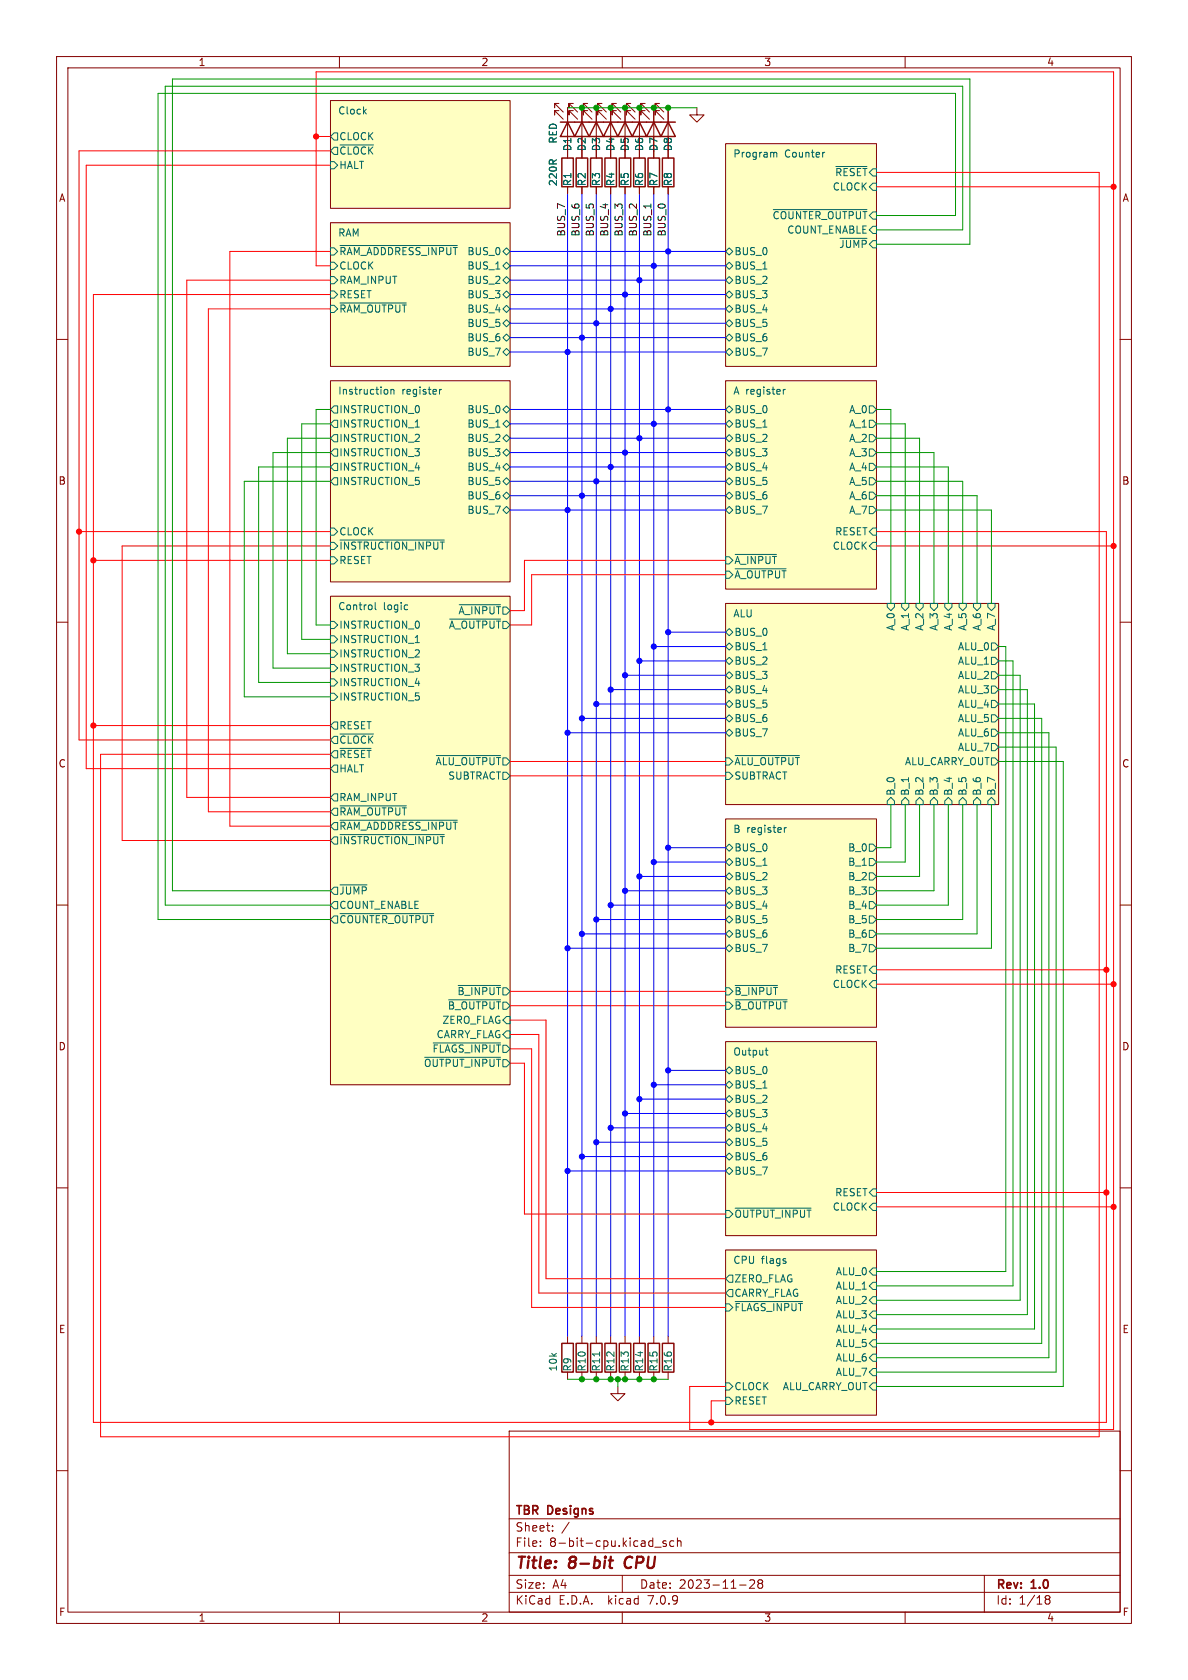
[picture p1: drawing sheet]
<svg xmlns="http://www.w3.org/2000/svg" width="210mm" height="297mm" viewBox="0 0 210 297" stroke-linecap="round" stroke-linejoin="round" font-family="sans-serif">
<g fill="none" stroke="#840000" stroke-width=".18">
<path d="M10 10h190v277h-190zM12 12h186v273h-186zM58.4 17.8h31.8v19h-31.8zM60 10v2M98.8 18.3h-.8v.8v-.8l1.6 1.5M98.8 19.6h-.8v.7v-.7l1.6 1.5M100.3 19.1v8.8M101.3 18.3h-.7v.8v-.8l1.5 1.5M101.3 19.6h-.7v.7v-.7l1.5 1.5M102.9 19.1v5M103.9 18.3h-.8v.8v-.8l1.5 1.5M103.9 19.6h-.8v.7v-.7l1.5 1.5"/>
<path d="M105.4 19.1v5M106.4 18.3h-.7v.8v-.8l1.5 1.5M106.4 19.6h-.7v.7v-.7l1.5 1.5M107.9 19.1v5M109 18.3h-.8v.8v-.8l1.5 1.5M109 19.6h-.8v.7v-.7l1.5 1.5M110 10v2M110.5 19.1v5M111.5 18.3h-.8v.8v-.8l1.6 1.5M111.5 19.6h-.8v.7v-.7l1.6 1.5M113 19.1v5M114 18.3h-.7v.8v-.8l1.5 1.5"/>
<path d="M114 19.6h-.7v.7v-.7l1.5 1.5M115.6 19.1v5M116.6 18.3h-.8v.8v-.8l1.5 1.5M116.6 19.6h-.8v.7v-.7l1.5 1.5M118.1 19.1v5M123.2 19.1v1.2h1.3l-1.3 1.3-1.3-1.3h1.3M160 10v2M58.4 39.4h31.8v25.4h-31.8zM100.3 33v1.3M102.9 26.7v1.2M102.9 33v1.3M105.4 26.7v1.2"/>
<path d="M105.4 33v1.3M107.9 26.7v1.2M107.9 33v1.3M110.5 26.7v1.2M110.5 33v1.3M113 26.7v1.2M113 33v1.3M115.6 26.7v1.2M115.6 33v1.3M118.1 26.7v1.2M118.1 33v1.3M128.3 25.4h26.6v39.4h-26.6z"/>
<path d="M10 60h2M198 60h2M58.4 67.3h31.8v35.6h-31.8zM128.3 67.3h26.6v36.8h-26.6zM10 110h2M58.4 105.4h31.8v86.4h-31.8zM128.3 106.7h48.2v35.5h-48.2zM198 110h2M10 160h2M128.3 144.8h26.6v36.8h-26.6zM198 160h2M128.3 184.2h26.6v34.2h-26.6z"/>
<path d="M10 210h2M198 210h2M100.3 236.2v1.3M102.9 236.2v1.3M105.4 236.2v1.3M107.9 236.2v1.3M110.5 236.2v1.3M113 236.2v1.3M115.6 236.2v1.3M118.1 236.2v1.3M128.3 221h26.6v29.2h-26.6zM10 260h2"/>
<path d="M90 253h108v32h-108zM100.3 242.6v1.2M102.9 242.6v1.2M105.4 242.6v1.2M107.9 242.6v1.2M109.2 245.1v1.3h1.3l-1.3 1.2-1.3-1.2h1.3M110.5 242.6v1.2M113 242.6v1.2M115.6 242.6v1.2M118.1 242.6v1.2M198 260h2M90 278.5h108"/>
<path d="M90 274.5h108M90 268.5h108M95.5 273.2v.2M95.5 272.5v.1M97.7 270.5v.2M97.7 269.8v.1M100.6 269.1l-1.3 1.9M110 278.5v3M115.8 273.5h1.1M117.8 272.5l-.4-.1-.2 .2v.2l.6 .2v.3h-.6M119.1 272.5l-.4-.1-.3 .3v.4l.1 .2h.6M119.8 272.5l.2-.1 .3 .1 .1 .9"/>
<path d="M119.8 271.9v1.5M132.5 279.4l.6-.1 .2 .1 .1 .3-.9 1.1h.9M134.3 279.9l-.3-.3 .3-.3 .4 .1 .1 .2-.3 .3M134.3 279.9l-.3 .3v.3l.3 .3 .4-.1 .1-.2v-.4l-.3-.2M134.3 279.9h.2M174 278.5v6.5M60 285v2M90 281.5h108M110 285v2M130.8 280.2h1.1M160 285v2M184.8 282.4l.2 .3"/>
<path d="M184.8 282.4l.2-.3 .5 .1 .1 .2-.3 .3M185 282.7h.3M185 282.7l-.2 .3M185.3 282.7l.3 .3-.1 .5-.5 .1-.2-.3"/>
</g>
<path d="M107.6 275.9h.8M108 275.2l-.2 1.7v.2l.4 .1M110.7 275.5a1.27 1.27 0 0 0 0 1.6" fill="none" stroke="#840000" stroke-width=".4"/>
<g fill="#ffffc2" stroke="#ffffc2" stroke-width=".18">
<path d="M128.3 106.7h48.2v35.5h-48.2z"/>
<path d="M128.3 67.3h26.6v36.8h-26.6z"/>
<path d="M128.3 25.4h26.6v39.4h-26.6z"/>
<path d="M58.4 17.8h31.8v19h-31.8z"/>
<path d="M58.4 39.4h31.8v25.4h-31.8z"/>
<path d="M58.4 67.3h31.8v35.6h-31.8z"/>
<path d="M128.3 144.8h26.6v36.8h-26.6z"/>
<path d="M128.3 184.2h26.6v34.2h-26.6z"/>
<path d="M128.3 221h26.6v29.2h-26.6z"/>
<path d="M58.4 105.4h31.8v86.4h-31.8z"/>
</g>
<g fill="none" stroke="#006464" stroke-width=".18">
<path d="M64.4 19.7l.3 .5M64.7 19.3l-.4 .5M58.4 28.6h.7l.6 .6-.6 .6h-.7zM59.1 23.5h.6v1.3h-.6l-.7-.7zM59.1 26h.6v1.3h-.6l-.7-.6zM60.1 25.6h5.9M136.7 37.1h16.6M136.8 27.1l.2-.2 .3 .1v.8M145.8 26.9l-.3 .1M147.8 29.4h5.5M154.3 32.4h.6v1.3h-.6l-.6-.7zM58.4 43.8h.7l.6 .7-.6 .6h-.7z"/>
<path d="M58.4 46.4h.7l.6 .6-.6 .6h-.7zM58.4 48.9h.7l.6 .6-.6 .7h-.7zM58.4 51.4h.7l.6 .7-.6 .6h-.7zM58.4 54h.7l.6 .6-.6 .6h-.7zM60.1 43.4h20.7M60.1 53.6h11.7M88.9 52.1l.6-.7 .7 .7-.7 .6zM88.9 49.5l.6-.6 .7 .6-.7 .7zM88.9 44.5l.6-.7 .7 .7-.7 .6zM88.9 47l.6-.6 .7 .6-.7 .6zM88.9 57.2l.6-.7 .7 .7-.7 .6zM88.9 59.7l.6-.6 .7 .6-.7 .6z"/>
<path d="M89.5 54l.7 .6-.7 .6-.6-.6zM128.3 49.5l.6-.6 .6 .6-.6 .7zM128.3 44.5l.6-.7 .6 .7-.6 .6zM128.3 47l.6-.6 .6 .6-.6 .6zM128.3 59.7l.6-.6 .6 .6-.6 .6zM128.3 57.2l.6-.7 .6 .7-.6 .6zM128.9 54l.6 .6-.6 .6-.6-.6zM128.9 51.4l.6 .7-.6 .6-.6-.6zM148.5 42.1h4.8M154.3 40h.6v1.3h-.6l-.6-.7zM59.1 76.8h.6v1.3h-.6l-.7-.6zM59.1 79.4h.6v1.2h-.6l-.7-.6z"/>
<path d="M59.1 71.8h.6v1.2h-.6l-.7-.6zM59.1 74.3h.6v1.3h-.6l-.7-.7zM68.3 68.8l.3 .3v.3l-.3 .3M69.1 69l.2-.2 .3 .1v.8M69.1 68.8v.9M77.7 68.8v.9M78.1 68.8l-.4 .3M88.9 62.2l.6-.6 .7 .6-.7 .7zM88.9 77.5l.6-.7 .7 .7-.7 .6zM88.9 74.9l.6-.6 .7 .6-.7 .7zM89.5 71.8l.7 .6-.7 .6-.6-.6zM128.3 77.5l.6-.7 .6 .7-.6 .6z"/>
<path d="M128.3 62.2l.6-.6 .6 .6-.6 .7zM128.9 74.3l.6 .6-.6 .7-.6-.7zM128.9 71.8l.6 .6-.6 .6-.6-.6zM138.5 68.8v.9M138.8 68.8l-.3 .3M153.7 76.8h.6l.6 .7-.6 .6h-.6zM153.7 74.3h.6l.6 .6-.6 .7h-.6zM153.7 71.8h.6l.6 .6-.6 .6h-.6zM153.7 79.4h.6l.6 .6-.6 .6h-.6zM58.4 98.4h.7l.6 .7-.6 .6h-.7zM58.4 95.9h.7l.6 .6-.6 .7h-.7zM58.4 93.3h.7l.6 .7-.6 .6h-.7z"/>
<path d="M59.1 81.9h.6v1.3h-.6l-.7-.6zM59.1 84.5h.6v1.2h-.6l-.7-.6zM60.1 95.5h18.4M88.9 80l.6-.6 .7 .6-.7 .6zM88.9 82.6l.6-.7 .7 .7-.7 .6zM88.9 87.6l.6-.6 .7 .6-.7 .7zM88.9 90.2l.6-.7 .7 .7-.7 .6zM88.9 85.1l.6-.6 .7 .6-.7 .6zM128.3 80l.6-.6 .6 .6-.6 .6zM128.3 82.6l.6-.7 .6 .7-.6 .6zM128.3 90.2l.6-.7 .6 .7-.6 .6zM128.3 85.1l.6-.6 .6 .6-.6 .6z"/>
<path d="M128.3 87.6l.6-.6 .6 .6-.6 .7zM128.3 98.4h.6l.6 .7-.6 .6h-.6zM130 98h7.3M153.7 87h.6l.6 .6-.6 .7h-.6zM153.7 84.5h.6l.6 .6-.6 .6h-.6zM153.7 81.9h.6l.6 .7-.6 .6h-.6zM153.7 89.5h.6l.6 .7-.6 .6h-.6zM154.3 95.9h.6v1.3h-.6l-.6-.7zM154.3 93.3h.6v1.3h-.6l-.6-.6zM58.4 112.4h.7l.6 .6-.6 .7h-.7zM58.4 114.9h.7l.6 .7-.6 .6h-.7zM58.4 117.5h.7l.6 .6-.6 .6h-.7z"/>
<path d="M58.4 109.9h.7l.6 .6-.6 .6h-.7zM66.3 106.5v1.1l.2 .2M71.9 106.9l.2 .1M72.1 107.7l-.2 .1M79.5 109.4h9M81.2 106.9h7.3M128.3 116.8l.6-.6 .6 .6-.6 .7zM128.3 114.3l.6-.6 .6 .6-.6 .6zM128.3 119.4l.6-.7 .6 .7-.6 .6zM128.3 111.8l.6-.7 .6 .7-.6 .6zM128.3 101h.6l.6 .6-.6 .6h-.6zM130 100.6h9"/>
<path d="M156.8 106.7h1.3v.6l-.6 .7-.7-.7zM159.4 106.7h1.3v.6l-.7 .7-.6-.7zM161.9 106.7h1.3v.6l-.6 .7-.7-.7zM164.5 106.7h1.2v.6l-.6 .7-.6-.7zM167 106.7h1.3v.6l-.7 .7-.6-.7zM169.5 106.7h1.3v.6l-.6 .7-.7-.7zM172.1 106.7h1.3v.6l-.7 .7-.6-.7zM174.6 106.7h1.3v.6l-.6 .7-.7-.7zM175.3 116.2h.6l.6 .6-.6 .7h-.6zM175.3 113.7h.6l.6 .6-.6 .6h-.6zM175.3 118.7h.6l.6 .7-.6 .6h-.6zM58.4 120h.7l.6 .7-.6 .6h-.7z"/>
<path d="M58.4 122.6h.7l.6 .6-.6 .6h-.7zM59.1 127.6h.6v1.3h-.6l-.7-.6zM59.1 130.2h.6v1.2h-.6l-.7-.6zM59.1 132.7h.6v1.3h-.6l-.7-.6zM59.1 135.3h.6v1.2h-.6l-.7-.6zM60.1 129.8h5.9M60.1 132.3h5.5M77.1 133.6h11.4M88.9 136.5h.6l.7 .7-.7 .6h-.6zM128.3 136.5h.6l.6 .7-.6 .6h-.6zM128.3 121.9l.6-.6 .6 .6-.6 .7zM128.3 134h.6l.6 .6-.6 .7h-.6z"/>
<path d="M128.3 129.5l.6-.6 .6 .6-.6 .7zM128.9 126.4l.6 .6-.6 .6-.6-.6zM128.9 123.8l.6 .7-.6 .6-.6-.6zM130 133.6h11.3M175.3 123.8h.6l.6 .7-.6 .6h-.6zM175.3 121.3h.6l.6 .6-.6 .7h-.6zM175.3 128.9h.6l.6 .6-.6 .7h-.6zM175.3 126.4h.6l.6 .6-.6 .6h-.6zM175.3 131.4h.6l.6 .7-.6 .6h-.6zM175.3 134h.6l.6 .6-.6 .7h-.6zM59.1 159.4h.6v1.3h-.6l-.7-.7zM59.1 140.3h.6v1.3h-.6l-.7-.6z"/>
<path d="M59.1 148h.6v1.2h-.6l-.7-.6zM59.1 145.4h.6v1.3h-.6l-.7-.6zM59.1 142.9h.6v1.2h-.6l-.7-.6zM59.1 156.8h.6v1.3h-.6l-.7-.6zM60.1 147.5h18.4M60.1 145h20.7M60.1 142.5h11.7M60.1 156.4h4.8M128.3 157.5l.6-.7 .6 .7-.6 .6zM128.3 154.9l.6-.6 .6 .6-.6 .7zM128.3 152.4l.6-.6 .6 .6-.6 .6zM128.3 149.9l.6-.7 .6 .7-.6 .6z"/>
<path d="M138.7 146.3v.9M139 146.3l-.3 .3M153.7 149.2h.6l.6 .7-.6 .6h-.6zM153.7 156.8h.6l.6 .7-.6 .6h-.6zM153.7 151.8h.6l.6 .6-.6 .6h-.6zM153.7 159.4h.6l.6 .6-.6 .7h-.6zM153.7 154.3h.6l.6 .6-.6 .7h-.6zM157.5 141l.6 .6v.6h-1.3v-.6zM160 141l.7 .6v.6h-1.3v-.6zM162.6 141l.6 .6v.6h-1.3v-.6zM165.1 141l.6 .6v.6h-1.2v-.6zM167.6 141l.7 .6v.6h-1.3v-.6z"/>
<path d="M170.2 141l.6 .6v.6h-1.3v-.6zM172.7 141l.7 .6v.6h-1.3v-.6zM175.3 141l.6 .6v.6h-1.3v-.6zM59.1 161.9h.6v1.3h-.6l-.7-.6zM60.1 161.5h16.6M79.3 176.8h9.2M81 174.2h7.5M128.3 160l.6-.6 .6 .6-.6 .7zM128.3 167.6l.6-.6 .6 .6-.6 .7zM128.3 162.6l.6-.7 .6 .7-.6 .6zM128.3 174.6h.6l.6 .7-.6 .6h-.6zM128.3 177.2h.6l.6 .6-.6 .6h-.6z"/>
<path d="M128.9 164.5l.6 .6-.6 .6-.6-.6zM130 174.2h7.4M130 176.8h9.1M153.7 164.5h.6l.6 .6-.6 .6h-.6zM153.7 161.9h.6l.6 .7-.6 .6h-.6zM153.7 167h.6l.6 .6-.6 .7h-.6zM154.3 173.4h.6v1.2h-.6l-.6-.6zM154.3 170.8h.6v1.3h-.6l-.6-.6zM75.1 186.9h13.4M76.6 184.4h11.9M88.9 180.3l.6-.6h.7v1.3h-.7zM89.5 182.2h.7v1.3h-.7l-.6-.6z"/>
<path d="M128.3 191.8l.6-.7 .6 .7-.6 .6zM128.3 199.4l.6-.6 .6 .6-.6 .6zM128.3 194.3l.6-.6 .6 .6-.6 .6zM128.3 196.9l.6-.7 .6 .7-.6 .6zM128.3 189.2l.6-.6 .6 .6-.6 .7zM135.3 185.7h.4M135.4 185.3v1l.3 .2M128.3 207l.6-.6 .6 .6-.6 .6zM128.3 201.9l.6-.6 .6 .6-.6 .7zM128.3 204.5l.6-.7 .6 .7-.6 .6zM128.3 214h.6l.6 .6-.6 .7h-.6zM130 213.6h13.4"/>
<path d="M154.3 210.2h.6v1.3h-.6l-.6-.7zM154.3 212.7h.6v1.3h-.6l-.6-.6zM106 239v.7M128.3 230.5h.6l.6 .6-.6 .7h-.6zM128.9 228h.6v1.2h-.6l-.6-.6zM128.9 225.4h.6v1.3h-.6l-.6-.6zM130 230.1h11.9M138.8 222.9l.2 .2-.2 .3M138.8 222.5l.1 .1M154.3 226.7h.6v1.3h-.6l-.6-.7zM154.3 234.3h.6v1.3h-.6l-.6-.7zM154.3 229.2h.6v1.3h-.6l-.6-.6z"/>
<path d="M154.3 231.8h.6v1.2h-.6l-.6-.6zM154.3 224.2h.6v1.2h-.6l-.6-.6zM154.3 236.9h.6v1.2h-.6l-.6-.6zM154.3 239.4h.6v1.3h-.6l-.6-.7zM128.3 244.5h.6l.6 .6-.6 .6h-.6zM128.3 247h.6l.6 .6-.6 .7h-.6zM154.3 241.9h.6v1.3h-.6l-.6-.6zM154.3 244.5h.6v1.2h-.6l-.6-.6z"/>
</g>
<g fill="none" stroke="#840000" stroke-width=".25">
<path d="M99.1 21.6h20.3M99.3 27.9h2v5.1h-2zM100.3 21.6l1.3 2.5h-2.5zM101.9 27.9h2v5.1h-2zM102.9 21.6l1.2 2.5h-2.5zM104.4 27.9h2v5.1h-2zM105.4 21.6l1.3 2.5h-2.6zM106.9 27.9h2.1v5.1h-2.1zM107.9 21.6l1.3 2.5h-2.5zM109.5 27.9h2v5.1h-2zM110.5 21.6l1.3 2.5h-2.6zM112 27.9h2v5.1h-2z"/>
<path d="M113 21.6l1.3 2.5h-2.5zM114.6 27.9h2v5.1h-2zM115.6 21.6l1.2 2.5h-2.5zM117.1 27.9h2v5.1h-2zM118.1 21.6l1.3 2.5h-2.6zM99.3 237.5h2v5.1h-2zM101.9 237.5h2v5.1h-2zM104.4 237.5h2v5.1h-2zM106.9 237.5h2.1v5.1h-2.1zM109.5 237.5h2v5.1h-2zM112 237.5h2v5.1h-2zM114.6 237.5h2v5.1h-2z"/>
<path d="M117.1 237.5h2v5.1h-2z"/>
</g>
<g fill="none" stroke="#00f" stroke-width=".18">
<path d="M100.3 34.3v201.9M102.9 34.3v201.9M105.4 34.3v201.9M107.9 34.3v201.9M110.5 34.3v201.9M113 34.3v201.9M115.6 34.3v201.9M118.1 34.3v201.9M90.2 57.2h38.1M90.2 52.1h38.1M90.2 59.7h38.1M90.2 44.5h38.1"/>
<path d="M90.2 54.6h38.1M90.2 49.5h38.1M90.2 47h38.1M90.2 62.2h38.1M90.2 72.4h38.1M90.2 77.5h38.1M90.2 74.9h38.1M90.2 85.1h38.1M90.2 80h38.1M90.2 87.6h38.1M90.2 90.2h38.1M90.2 82.6h38.1"/>
<path d="M110.5 119.4h17.8M113 116.8h15.3M115.6 114.3h12.7M118.1 111.8h10.2M100.3 129.5h28M102.9 127h25.4M105.4 124.5h22.9M107.9 121.9h20.4M110.5 157.5h17.8M113 154.9h15.3M115.6 152.4h12.7M118.1 149.9h10.2"/>
<path d="M100.3 167.6h28M102.9 165.1h25.4M105.4 162.6h22.9M107.9 160h20.4M107.9 199.4h20.4M110.5 196.9h17.8M113 194.3h15.3M115.6 191.8h12.7M118.1 189.2h10.2M100.3 207h28M102.9 204.5h25.4M105.4 201.9h22.9"/>
</g>
<g fill="none" stroke="#009600" stroke-width=".18">
<path d="M100.3 19.1h22.9M154.9 38.1h14v-21.6h-141v146.1h30.5M154.9 40.6h15.3v-25.4h-141v144.8h29.2M154.9 43.2h16.5v-29.2h-140.9v143.5h27.9M58.4 77.5h-7.6v38.1h7.6M58.4 74.9h-5.1v38.1h5.1M58.4 72.4h-2.5v38.1h2.5M154.9 77.5h7.7v29.2M154.9 74.9h5.1v31.8M154.9 72.4h2.6v34.3M58.4 85.1h-15.2v38.1h15.2M58.4 80h-10.1v38.1h10.1"/>
<path d="M58.4 82.6h-12.7v38.1h12.7M154.9 87.6h17.8v19.1M154.9 90.2h20.4v16.5M154.9 85.1h15.3v21.6M154.9 82.6h12.7v24.1M154.9 80h10.2v26.7M176.5 114.3h1.3v110.5h-22.9M176.5 119.4h3.8v110.5h-25.4M176.5 116.8h2.6v110.5h-24.2M176.5 121.9h5.1v110.5h-26.7M176.5 124.5h6.4v110.4h-28M176.5 132.1h10.2v110.5h-31.8"/>
<path d="M176.5 129.5h8.9v110.5h-30.5M176.5 134.6h11.5v110.5h-33.1M176.5 127h7.6v110.5h-29.2M157.5 142.2v7.7h-2.6M160 142.2v10.2h-5.1M162.6 142.2v12.7h-7.7M165.1 142.2v15.3h-10.2M167.6 142.2v17.8h-12.7M170.2 142.2v20.4h-15.3M172.7 142.2v22.9h-17.8M175.3 142.2v25.4h-20.4M100.3 243.8h17.8"/>
<path d="M109.2 243.8v1.3"/>
</g>
<g fill="none" stroke="#f00" stroke-width=".18">
<path d="M55.9 24.1h2.5M58.4 29.2h-43.2v106.7h43.2M58.4 26.7h-44.4v104.1h44.4M154.9 30.5h39.4v223.5h-176.5v-120.6h40.6M154.9 33h41.9M58.4 47h-2.5v-34.3h140.9v240h-74.9v-7.6h6.4M58.4 52.1h-41.9v199.4h179.1v-157.5h-40.7M58.4 49.5h-25.4v91.5h25.4M58.4 54.6h-21.6v88.9h21.6M58.4 44.5h-17.8v101.6h17.8M14 94h44.4M16.5 99.1h41.9"/>
<path d="M58.4 96.5h-36.8v52.1h36.8M128.3 99.1h-35.6v8.9h-2.5M154.9 96.5h41.9M128.3 101.6h-34.3v8.9h-3.8M16.5 128.3h41.9M90.2 137.2h38.1M90.2 134.6h38.1M90.2 175.3h38.1M90.2 177.8h38.1M154.9 171.5h40.7M154.9 174h41.9M90.2 188h2.5v26.6h35.6"/>
<path d="M90.2 185.4h3.8v45.7h34.3M90.2 180.3h6.3v45.8h31.8M90.2 182.9h5v45.7h33.1M154.9 210.8h40.7M154.9 213.4h41.9M128.3 247.6h-2.6v3.9"/>
</g>
<g fill="#f00" stroke="#f00" stroke-width=".18">
<circle cx="196.8" cy="174" r=".46"/>
<circle cx="195.6" cy="210.8" r=".46"/>
<circle cx="196.8" cy="213.4" r=".46"/>
<circle cx="195.6" cy="171.5" r=".46"/>
<circle cx="125.7" cy="251.5" r=".46"/>
<circle cx="196.8" cy="96.5" r=".46"/>
<circle cx="55.9" cy="24.1" r=".46"/>
<circle cx="14" cy="94" r=".46"/>
<circle cx="16.5" cy="99.1" r=".46"/>
<circle cx="16.5" cy="128.3" r=".46"/>
<circle cx="196.8" cy="33" r=".46"/>
</g>
<g fill="#009600" stroke="#009600" stroke-width=".18">
<circle cx="110.5" cy="243.8" r=".46"/>
<circle cx="105.4" cy="243.8" r=".46"/>
<circle cx="109.2" cy="243.8" r=".46"/>
<circle cx="113" cy="243.8" r=".46"/>
<circle cx="115.6" cy="243.8" r=".46"/>
<circle cx="102.9" cy="243.8" r=".46"/>
<circle cx="107.9" cy="243.8" r=".46"/>
<circle cx="105.4" cy="19.1" r=".46"/>
<circle cx="107.9" cy="19.1" r=".46"/>
<circle cx="102.9" cy="19.1" r=".46"/>
<circle cx="118.1" cy="19.1" r=".46"/>
<circle cx="115.6" cy="19.1" r=".46"/>
<circle cx="113" cy="19.1" r=".46"/>
<circle cx="110.5" cy="19.1" r=".46"/>
</g>
<g fill="#00f" stroke="#00f" stroke-width=".18">
<circle cx="107.9" cy="199.4" r=".46"/>
<circle cx="110.5" cy="196.9" r=".46"/>
<circle cx="105.4" cy="201.9" r=".46"/>
<circle cx="102.9" cy="204.5" r=".46"/>
<circle cx="100.3" cy="207" r=".46"/>
<circle cx="115.6" cy="191.8" r=".46"/>
<circle cx="113" cy="194.3" r=".46"/>
<circle cx="102.9" cy="165.1" r=".46"/>
<circle cx="100.3" cy="167.6" r=".46"/>
<circle cx="105.4" cy="162.6" r=".46"/>
<circle cx="110.5" cy="157.5" r=".46"/>
<circle cx="115.6" cy="152.4" r=".46"/>
<circle cx="107.9" cy="160" r=".46"/>
<circle cx="113" cy="154.9" r=".46"/>
<circle cx="118.1" cy="149.9" r=".46"/>
<circle cx="118.1" cy="189.2" r=".46"/>
<circle cx="105.4" cy="57.2" r=".46"/>
<circle cx="107.9" cy="54.6" r=".46"/>
<circle cx="100.3" cy="62.2" r=".46"/>
<circle cx="107.9" cy="82.6" r=".46"/>
<circle cx="110.5" cy="52.1" r=".46"/>
<circle cx="113" cy="49.5" r=".46"/>
<circle cx="110.5" cy="80" r=".46"/>
<circle cx="113" cy="77.5" r=".46"/>
<circle cx="115.6" cy="74.9" r=".46"/>
<circle cx="118.1" cy="72.4" r=".46"/>
<circle cx="102.9" cy="59.7" r=".46"/>
<circle cx="102.9" cy="87.6" r=".46"/>
<circle cx="100.3" cy="90.2" r=".46"/>
<circle cx="113" cy="116.8" r=".46"/>
<circle cx="107.9" cy="121.9" r=".46"/>
<circle cx="105.4" cy="124.5" r=".46"/>
<circle cx="100.3" cy="129.5" r=".46"/>
<circle cx="102.9" cy="127" r=".46"/>
<circle cx="105.4" cy="85.1" r=".46"/>
<circle cx="115.6" cy="114.3" r=".46"/>
<circle cx="118.1" cy="111.8" r=".46"/>
<circle cx="118.1" cy="44.5" r=".46"/>
<circle cx="115.6" cy="47" r=".46"/>
<circle cx="110.5" cy="119.4" r=".46"/>
</g>
<g font-size="2.8" fill="#840000">
<text x="91" y="277.9">Title:</text>
<text x="100.7" y="277.9">8-bit</text>
<text x="111.3" y="277.9">CPU</text>
</g>
<g font-size="2.1" fill="#840000">
<text x="91" y="268.2">TBR</text>
<text x="96.9" y="268.2">Designs</text>
<text x="91" y="273.7">File:</text>
<text x="91" y="271">Sheet:</text>
<text x="97.1" y="273.7">8-bit-cpu.kicad_sch</text>
<text x="91" y="281.1">Size:</text>
<text x="97.7" y="281.1">A4</text>
<text x="113" y="281.1">Date:</text>
<text x="120" y="281.1">2023-11-28</text>
<text x="176" y="281.3">Rev:</text>
<text x="182.4" y="281.3">1.0</text>
<text x="91" y="283.9">KiCad</text>
<text x="98.7" y="283.9">E.D.A.</text>
<text x="107.6" y="283.9">kicad</text>
<text x="114.9" y="283.9">7.0.9</text>
<text x="176" y="283.9">Id:</text>
<text x="180.1" y="283.9">1/18</text>
</g>
<g font-size="1.8" fill="#840000">
<text x="35" y="11.9">1</text>
<text x="85" y="11.9">2</text>
<text x="135" y="11.9">3</text>
<text x="185" y="11.9">4</text>
<text x="103.7" y="26.8" transform="rotate(-90 103.7 26.8)">D2</text>
<text x="106.3" y="26.8" transform="rotate(-90 106.3 26.8)">D3</text>
<text x="108.8" y="26.8" transform="rotate(-90 108.8 26.8)">D4</text>
<text x="111.4" y="26.8" transform="rotate(-90 111.4 26.8)">D5</text>
<text x="113.9" y="26.8" transform="rotate(-90 113.9 26.8)">D6</text>
<text x="116.4" y="26.8" transform="rotate(-90 116.4 26.8)">D7</text>
<text x="119" y="26.8" transform="rotate(-90 119 26.8)">D8</text>
<text x="10.3" y="35.9">A</text>
<text x="198.4" y="35.9">A</text>
<text x="10.3" y="85.9">B</text>
<text x="198.3" y="85.9">B</text>
<text x="10.3" y="135.9">C</text>
<text x="198.3" y="135.9">C</text>
<text x="10.3" y="185.9">D</text>
<text x="198.3" y="185.9">D</text>
<text x="10.3" y="235.9">E</text>
<text x="198.3" y="235.9">E</text>
<text x="10.3" y="285.9">F</text>
<text x="35" y="286.9">1</text>
<text x="85" y="286.9">2</text>
<text x="135" y="286.9">3</text>
<text x="185" y="286.9">4</text>
<text x="198.4" y="285.9">F</text>
</g>
<g font-size="1.8" fill="#006464">
<text x="59.7" y="20.3">Clock</text>
<text x="59.9" y="25">CLOCK</text>
<text x="59.9" y="27.5">~{CLOCK}</text>
<text x="98.7" y="25.5" transform="rotate(-90 98.7 25.5)">RED</text>
<text x="101.2" y="26.8" transform="rotate(-90 101.2 26.8)">D1</text>
<text x="129.5" y="27.9">Program</text>
<text x="138.7" y="27.9">Counter</text>
<text x="59.9" y="30.1">HALT</text>
<text x="98.7" y="33" transform="rotate(-90 98.7 33)">220R</text>
<text x="101.2" y="33" transform="rotate(-90 101.2 33)">R1</text>
<text x="103.7" y="33" transform="rotate(-90 103.7 33)">R2</text>
<text x="106.3" y="33" transform="rotate(-90 106.3 33)">R3</text>
<text x="108.8" y="33" transform="rotate(-90 108.8 33)">R4</text>
<text x="111.4" y="33" transform="rotate(-90 111.4 33)">R5</text>
<text x="113.9" y="33" transform="rotate(-90 113.9 33)">R6</text>
<text x="116.4" y="33" transform="rotate(-90 116.4 33)">R7</text>
<text x="119" y="33" transform="rotate(-90 119 33)">R8</text>
<text x="147.1" y="33.9">CLOCK</text>
<text x="147.5" y="31.3">~{RESET}</text>
<text x="59.7" y="41.9">RAM</text>
<text x="136.5" y="39">~{COUNTER_OUTPUT}</text>
<text x="139.1" y="41.5">COUNT_ENABLE</text>
<text x="59.9" y="45.3">~{RAM_ADDDRESS_INPUT}BUS_0</text>
<text x="59.9" y="47.9">CLOCK</text>
<text x="82.5" y="47.9">BUS_1</text>
<text x="129.7" y="45.3">BUS_0</text>
<text x="129.7" y="47.9">BUS_1</text>
<text x="148.3" y="44">~{JUMP}</text>
<text x="59.9" y="50.4">RAM_INPUT</text>
<text x="59.9" y="52.9">RESET</text>
<text x="82.5" y="52.9">BUS_3</text>
<text x="82.5" y="50.4">BUS_2</text>
<text x="129.7" y="50.4">BUS_2</text>
<text x="129.7" y="52.9">BUS_3</text>
<text x="59.9" y="55.5">~{RAM_OUTPUT}</text>
<text x="82.5" y="55.5">BUS_4</text>
<text x="82.5" y="58">BUS_5</text>
<text x="129.7" y="55.5">BUS_4</text>
<text x="129.7" y="58">BUS_5</text>
<text x="82.5" y="63.1">BUS_7</text>
<text x="82.5" y="60.6">BUS_6</text>
<text x="129.7" y="63.1">BUS_7</text>
<text x="129.7" y="60.6">BUS_6</text>
<text x="59.7" y="69.8">Instruction</text>
<text x="71" y="69.8">register</text>
<text x="129.5" y="69.8">A register</text>
<text x="59.9" y="73.3">INSTRUCTION_0</text>
<text x="59.9" y="75.8">INSTRUCTION_1</text>
<text x="82.5" y="73.3">BUS_0</text>
<text x="82.5" y="75.8">BUS_1</text>
<text x="129.7" y="75.8">BUS_1</text>
<text x="129.7" y="73.3">BUS_0</text>
<text x="150" y="75.8">A_1</text>
<text x="150" y="73.3">A_0</text>
<text x="59.9" y="78.3">INSTRUCTION_2</text>
<text x="59.9" y="80.9">INSTRUCTION_3</text>
<text x="59.9" y="83.4">INSTRUCTION_4</text>
<text x="82.5" y="80.9">BUS_3</text>
<text x="82.5" y="78.3">BUS_2</text>
<text x="82.5" y="83.4">BUS_4</text>
<text x="129.7" y="80.9">BUS_3</text>
<text x="129.7" y="83.4">BUS_4</text>
<text x="129.7" y="78.3">BUS_2</text>
<text x="150" y="78.3">A_2</text>
<text x="150" y="83.4">A_4</text>
<text x="150" y="80.9">A_3</text>
<text x="59.9" y="86">INSTRUCTION_5</text>
<text x="82.5" y="88.5">BUS_6</text>
<text x="82.5" y="86">BUS_5</text>
<text x="129.7" y="86">BUS_5</text>
<text x="129.7" y="88.5">BUS_6</text>
<text x="150" y="88.5">A_6</text>
<text x="150" y="86">A_5</text>
<text x="59.9" y="94.8">CLOCK</text>
<text x="82.5" y="91">BUS_7</text>
<text x="129.7" y="91">BUS_7</text>
<text x="147.5" y="94.8">RESET</text>
<text x="150" y="91">A_7</text>
<text x="59.9" y="99.9">RESET</text>
<text x="59.9" y="97.4">~{INSTRUCTION_INPUT}</text>
<text x="129.7" y="99.9">~{A_INPUT}</text>
<text x="147.1" y="97.4">CLOCK</text>
<text x="59.7" y="107.9">Control</text>
<text x="67.8" y="107.9">logic</text>
<text x="129.7" y="102.5">~{A_OUTPUT}</text>
<text x="59.9" y="113.9">INSTRUCTION_1</text>
<text x="59.9" y="111.4">INSTRUCTION_0</text>
<text x="79.3" y="111.4">~{A_OUTPUT}</text>
<text x="80.9" y="108.8">~{A_INPUT}</text>
<text x="129.5" y="109.2">ALU</text>
<text x="129.7" y="112.6">BUS_0</text>
<text x="158.3" y="111.6" transform="rotate(-90 158.3 111.6)">A_0</text>
<text x="160.9" y="111.6" transform="rotate(-90 160.9 111.6)">A_1</text>
<text x="163.4" y="111.6" transform="rotate(-90 163.4 111.6)">A_2</text>
<text x="166" y="111.6" transform="rotate(-90 166 111.6)">A_3</text>
<text x="168.5" y="111.6" transform="rotate(-90 168.5 111.6)">A_4</text>
<text x="171" y="111.6" transform="rotate(-90 171 111.6)">A_5</text>
<text x="173.6" y="111.6" transform="rotate(-90 173.6 111.6)">A_6</text>
<text x="176.1" y="111.6" transform="rotate(-90 176.1 111.6)">A_7</text>
<text x="59.9" y="116.4">INSTRUCTION_2</text>
<text x="59.9" y="119">INSTRUCTION_3</text>
<text x="129.7" y="117.7">BUS_2</text>
<text x="129.7" y="115.2">BUS_1</text>
<text x="169.2" y="117.7">ALU_1</text>
<text x="169.2" y="115.2">ALU_0</text>
<text x="59.9" y="121.5">INSTRUCTION_4</text>
<text x="59.9" y="124.1">INSTRUCTION_5</text>
<text x="129.7" y="120.2">BUS_3</text>
<text x="129.7" y="122.8">BUS_4</text>
<text x="129.7" y="125.3">BUS_5</text>
<text x="169.2" y="125.3">ALU_4</text>
<text x="169.2" y="120.2">ALU_2</text>
<text x="169.2" y="122.8">ALU_3</text>
<text x="59.9" y="129.1">RESET</text>
<text x="59.9" y="131.7">~{CLOCK}</text>
<text x="129.7" y="127.9">BUS_6</text>
<text x="129.7" y="130.4">BUS_7</text>
<text x="169.2" y="130.4">ALU_6</text>
<text x="169.2" y="127.9">ALU_5</text>
<text x="59.9" y="134.2">~{RESET}</text>
<text x="59.9" y="136.8">HALT</text>
<text x="76.9" y="135.5">~{ALU_OUTPUT}</text>
<text x="129.7" y="135.5">~{ALU_OUTPUT}</text>
<text x="159.9" y="135.5">ALU_CARRY_OUT</text>
<text x="169.2" y="132.9">ALU_7</text>
<text x="59.9" y="141.8">RAM_INPUT</text>
<text x="79.1" y="138">SUBTRACT</text>
<text x="129.7" y="138">SUBTRACT</text>
<text x="158.3" y="140.8" transform="rotate(-90 158.3 140.8)">B_0</text>
<text x="160.9" y="140.8" transform="rotate(-90 160.9 140.8)">B_1</text>
<text x="163.4" y="140.8" transform="rotate(-90 163.4 140.8)">B_2</text>
<text x="166" y="140.8" transform="rotate(-90 166 140.8)">B_3</text>
<text x="168.5" y="140.8" transform="rotate(-90 168.5 140.8)">B_4</text>
<text x="171" y="140.8" transform="rotate(-90 171 140.8)">B_5</text>
<text x="173.6" y="140.8" transform="rotate(-90 173.6 140.8)">B_6</text>
<text x="176.1" y="140.8" transform="rotate(-90 176.1 140.8)">B_7</text>
<text x="59.9" y="149.5">~{INSTRUCTION_INPUT}</text>
<text x="59.9" y="146.9">~{RAM_ADDDRESS_INPUT}</text>
<text x="59.9" y="144.4">~{RAM_OUTPUT}</text>
<text x="129.5" y="147.3">B</text>
<text x="132" y="147.3">register</text>
<text x="129.7" y="155.8">BUS_2</text>
<text x="129.7" y="153.3">BUS_1</text>
<text x="129.7" y="150.7">BUS_0</text>
<text x="149.8" y="150.7">B_0</text>
<text x="149.8" y="153.3">B_1</text>
<text x="149.8" y="155.8">B_2</text>
<text x="59.9" y="160.9">COUNT_ENABLE</text>
<text x="59.9" y="158.3">~{JUMP}</text>
<text x="129.7" y="158.3">BUS_3</text>
<text x="129.7" y="160.9">BUS_4</text>
<text x="149.8" y="158.3">B_3</text>
<text x="149.8" y="160.9">B_4</text>
<text x="59.9" y="163.4">~{COUNTER_OUTPUT}</text>
<text x="129.7" y="163.4">BUS_5</text>
<text x="129.7" y="166">BUS_6</text>
<text x="149.8" y="166">B_6</text>
<text x="149.8" y="163.4">B_5</text>
<text x="129.7" y="168.5">BUS_7</text>
<text x="147.5" y="172.3">RESET</text>
<text x="149.8" y="168.5">B_7</text>
<text x="79.1" y="178.7">~{B_OUTPUT}</text>
<text x="80.8" y="176.1">~{B_INPUT}</text>
<text x="129.7" y="176.1">~{B_INPUT}</text>
<text x="129.7" y="178.7">~{B_OUTPUT}</text>
<text x="147.1" y="174.9">CLOCK</text>
<text x="77.1" y="183.7">CARRY_FLAG</text>
<text x="78.1" y="181.2">ZERO_FLAG</text>
<text x="74.8" y="188.8">~{OUTPUT_INPUT}</text>
<text x="76.4" y="186.3">~{FLAGS_INPUT}</text>
<text x="129.5" y="186.7">Output</text>
<text x="129.7" y="190.1">BUS_0</text>
<text x="129.7" y="192.6">BUS_1</text>
<text x="129.7" y="195.2">BUS_2</text>
<text x="129.7" y="197.7">BUS_3</text>
<text x="129.7" y="200.3">BUS_4</text>
<text x="129.7" y="202.8">BUS_5</text>
<text x="129.7" y="207.9">BUS_7</text>
<text x="129.7" y="205.3">BUS_6</text>
<text x="129.7" y="215.5">~{OUTPUT_INPUT}</text>
<text x="147.1" y="214.2">CLOCK</text>
<text x="147.5" y="211.7">RESET</text>
<text x="129.5" y="223.5">CPU</text>
<text x="129.7" y="226.9">ZERO_FLAG</text>
<text x="134.6" y="223.5">flags</text>
<text x="147.7" y="225.7">ALU_0</text>
<text x="129.7" y="229.5">CARRY_FLAG</text>
<text x="129.7" y="232">~{FLAGS_INPUT}</text>
<text x="147.7" y="228.2">ALU_1</text>
<text x="147.7" y="230.7">ALU_2</text>
<text x="147.7" y="233.3">ALU_3</text>
<text x="147.7" y="235.8">ALU_4</text>
<text x="147.7" y="238.4">ALU_5</text>
<text x="98.7" y="242.6" transform="rotate(-90 98.7 242.6)">10k</text>
<text x="101.2" y="242.6" transform="rotate(-90 101.2 242.6)">R9</text>
<text x="103.7" y="242.6" transform="rotate(-90 103.7 242.6)">R10</text>
<text x="106.3" y="242.6" transform="rotate(-90 106.3 242.6)">R11</text>
<text x="108.8" y="242.6" transform="rotate(-90 108.8 242.6)">R12</text>
<text x="111.4" y="242.6" transform="rotate(-90 111.4 242.6)">R13</text>
<text x="113.9" y="242.6" transform="rotate(-90 113.9 242.6)">R14</text>
<text x="116.4" y="242.6" transform="rotate(-90 116.4 242.6)">R15</text>
<text x="119" y="242.6" transform="rotate(-90 119 242.6)">R16</text>
<text x="129.7" y="246">CLOCK</text>
<text x="138.3" y="246">ALU_CARRY_OUT</text>
<text x="147.7" y="243.4">ALU_7</text>
<text x="147.7" y="240.9">ALU_6</text>
<text x="129.7" y="248.5">RESET</text>
</g>
<g font-size="1.8" fill="#0f0f0f">
<text x="100" y="41.9" transform="rotate(-90 100 41.9)">BUS_7</text>
<text x="102.5" y="41.9" transform="rotate(-90 102.5 41.9)">BUS_6</text>
<text x="105.1" y="41.9" transform="rotate(-90 105.1 41.9)">BUS_5</text>
<text x="107.6" y="41.9" transform="rotate(-90 107.6 41.9)">BUS_4</text>
<text x="110.1" y="41.9" transform="rotate(-90 110.1 41.9)">BUS_3</text>
<text x="112.7" y="41.9" transform="rotate(-90 112.7 41.9)">BUS_2</text>
<text x="115.2" y="41.9" transform="rotate(-90 115.2 41.9)">BUS_1</text>
<text x="117.8" y="41.9" transform="rotate(-90 117.8 41.9)">BUS_0</text>
</g>
</svg>
